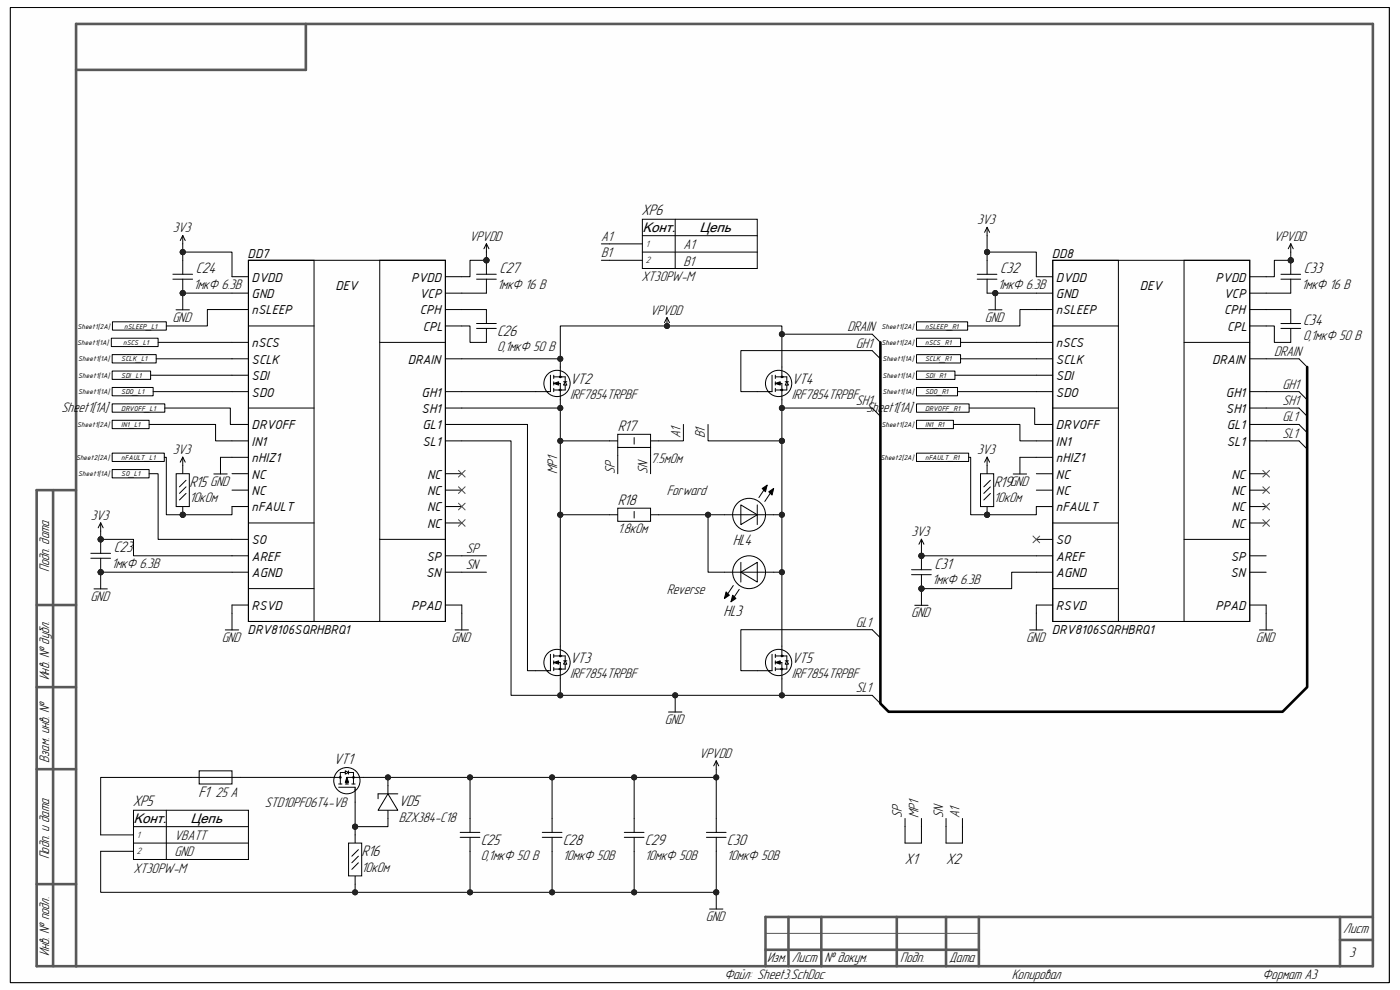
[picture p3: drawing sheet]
<svg xmlns="http://www.w3.org/2000/svg" width="297mm" height="210mm" viewBox="0 0 297 210" stroke-linecap="round" stroke-linejoin="round" font-family="sans-serif">
<path d="M2.2 1.6h292.5v206.8h-292.5z" fill-rule="evenodd" fill="#fefefe"/>
<path d="M2.2 1.6h292.5v206.8h-292.5z" fill="none" stroke="#000" stroke-width=".21"/>
<path d="M2.2 1.6h292.5v206.8h-292.5z" fill-rule="evenodd" fill="#fefefe"/>
<path d="M2.2 1.6h292.5v206.8h-292.5zM116.8 79.6v3.5h-.7M117.5 79.6v.7M117.5 79.9h1.7M117.5 81.3l1-.3v.7zM117.5 81v.7M117.5 82.4v.7M117.5 81.3h1.4v1.4h-1.4" fill="none" stroke="#000" stroke-width=".21"/>
<g fill="none" stroke="#585858" stroke-width=".55">
<path d="M64.9 5.1v9.7h-48.8M7.8 104h8.3M7.8 104v101h283.5v-199.9h-275.2v199.9M11.3 104v101M7.8 128.3h8.3M7.8 145.8h8.3M7.8 163.2h8.3M7.8 187.6h8.3M167.3 194.5v10.5M174.2 194.5v10.5M190.3 194.5v10.5M200.7 194.5v10.5"/>
<path d="M207.7 194.5v10.5M284.3 194.5v10.5M284.3 199.4h7M291.3 194.5h-128.9v10.5M162.4 201.5h45.3"/>
</g>
<path d="M162.4 198h45.3" fill="none" stroke="#585858" stroke-width=".21"/>
<path d="M117.5 81.3l1-.3v.7z" fill="#000"/>
<path d="M119.9 81l.4 .7h-.7z" fill="#fefefe"/>
<g fill="none" stroke="#000" stroke-width=".21">
<path d="M118.9 77.9v2h1v1.1M113.6 83.1h2.8M118.9 82.7v2.1M119.6 81h.7M119.9 81l.4 .7h-.7zM119.9 81.7v1h-1.4M116.8 138.8v3.5h-.7M117.5 138.8v.7M117.5 139.1h1.7M117.5 140.5l1-.3v.7zM117.5 140.5h1.4v1.4h-1.4M117.5 140.2v.7"/>
<path d="M117.5 141.6v.7"/>
<circle cx="118.9" cy="79.9" r=".17"/>
<circle cx="118.2" cy="81.3" r="2.79"/>
<circle cx="118.9" cy="82.7" r=".17"/>
</g>
<g fill="#000">
<path d="M117.5 140.5l1-.3v.7z"/>
<circle cx="118.9" cy="79.9" r=".17"/>
<circle cx="118.9" cy="82.7" r=".17"/>
</g>
<path d="M119.9 140.2l.4 .7h-.7z" fill="#fefefe"/>
<g fill="none" stroke="#000" stroke-width=".21">
<path d="M163.8 79.6v3.5h-.7M164.5 79.6v.7M164.5 79.9h1.7M164.5 81.3l1-.3v.7zM164.5 81v.7M164.5 82.4v.7M164.5 81.3h1.4v1.4h-1.4M118.9 137.1v2h1v1.1M113.6 142.3h2.8M118.9 141.9v2.1M119.6 140.2h.7M119.9 140.2l.4 .7h-.7z"/>
<path d="M119.9 140.9v1h-1.4"/>
<circle cx="118.9" cy="139.1" r=".17"/>
<circle cx="118.2" cy="140.5" r="2.79"/>
<circle cx="118.9" cy="141.9" r=".17"/>
</g>
<g fill="#000">
<path d="M164.5 81.3l1-.3v.7z"/>
<circle cx="118.9" cy="139.1" r=".17"/>
<circle cx="118.9" cy="141.9" r=".17"/>
</g>
<path d="M166.9 81l.4 .7h-.7z" fill="#fefefe"/>
<g fill="none" stroke="#000" stroke-width=".21">
<path d="M165.9 77.9v2h1v1.1M160.7 83.1h2.7M165.9 82.7v2.1M166.6 81h.7M166.9 81l.4 .7h-.7zM166.9 81.7v1h-1.4M163.8 138.8v3.5h-.7M164.5 138.8v.7M164.5 139.1h1.7M164.5 140.5l1-.3v.7zM164.5 140.5h1.4v1.4h-1.4M164.5 140.2v.7"/>
<path d="M164.5 141.6v.7"/>
<circle cx="165.9" cy="79.9" r=".17"/>
<circle cx="165.2" cy="81.3" r="2.79"/>
<circle cx="165.9" cy="82.7" r=".17"/>
</g>
<g fill="#000">
<path d="M164.5 140.5l1-.3v.7z"/>
<circle cx="165.9" cy="79.9" r=".17"/>
<circle cx="165.9" cy="82.7" r=".17"/>
</g>
<path d="M166.9 140.2l.4 .7h-.7z" fill="#fefefe"/>
<g fill="none" stroke="#000" stroke-width=".21">
<path d="M129.3 51.7h7M129.3 55.2h7M136.3 46.5h24.4v10.5h-24.4zM136.3 50h24.4M136.3 53.5h24.4M143.2 46.5v10.5M129.3 109.2h1.8M138 109.2h1.8M165.9 137.1v2h1v1.1M160.7 142.3h2.7M165.9 141.9v2.1M166.6 140.2h.7"/>
<path d="M166.9 140.2l.4 .7h-.7zM166.9 140.9v1h-1.4"/>
<circle cx="165.9" cy="139.1" r=".17"/>
<circle cx="165.2" cy="140.5" r="2.79"/>
<circle cx="165.9" cy="141.9" r=".17"/>
</g>
<g fill="#000">
<circle cx="165.9" cy="139.1" r=".17"/>
<circle cx="165.9" cy="141.9" r=".17"/>
</g>
<path d="M131.1 107.8h6.9v2.8h-6.9z" fill-rule="evenodd" fill="#fefefe"/>
<path d="M131.1 107.8h6.9v2.8h-6.9zM134.5 108.5v1.4M153.7 109.2h3.5M160.7 109.2h3.4" fill="none" stroke="#000" stroke-width=".21"/>
<path d="M157.2 107.1l3.5 2.1-3.5 2.1z" fill="#fefefe"/>
<g fill="none" stroke="#000" stroke-width=".21">
<path d="M157.2 107.1l3.5 2.1-3.5 2.1zM157.2 109.2h3.5M160.7 107.1v4.2M161.7 103.6l1-.7-.3 1.4zM162.7 102.9l-1.7 2.6M163.1 104.3l1-.7-.3 1.4zM164 103.8l-1.7 2.6M153.7 121.4h3.5M160.7 121.4h3.4"/>
<circle cx="158.9" cy="109.2" r="3.5"/>
</g>
<path d="M161.7 103.6l1-.7-.3 1.4zM163.1 104.3l1-.7-.3 1.4z" fill="#000"/>
<path d="M157.2 121.4l3.5-2.1v4.2z" fill="#fefefe"/>
<g fill="none" stroke="#000" stroke-width=".21">
<path d="M157.2 119.3v4.2M154 125.6l.7 .7-1 .7zM155.4 126.3l.7 .7-1 .7zM155.6 124.2l-1.8 2.6M156.8 125l-1.7 2.7M157.2 121.4l3.5-2.1v4.2zM157.2 121.4h3.5"/>
<circle cx="158.9" cy="121.4" r="3.5"/>
</g>
<path d="M154 125.6l.7 .7-1 .7zM155.4 126.3l.7 .7-1 .7z" fill="#000"/>
<path d="M52.7 55.2h41.8v76.6h-41.8z" fill-rule="evenodd" fill="#fefefe"/>
<g fill="none" stroke="#000" stroke-width=".21">
<path d="M49.2 58.7h3.5M52.7 55.2h41.8v76.6h-41.8zM52.7 55.2h13.9v76.6h-13.9zM80.6 55.2h13.9v76.6h-13.9zM94.5 58.7h3.5M49.2 62.2h3.5M49.2 72.6h3.5M49.2 76.1h3.5M49.2 79.6h3.5M49.2 65.7h3.5M52.7 69.1h13.9M80.6 72.6h13.9"/>
<path d="M94.5 76.1h3.5M94.5 65.7h3.5M94.5 62.2h3.5M94.5 69.2h3.5M49.2 83.1h3.5M49.2 93.5h3.5M49.2 97h3.5M49.2 90h3.5M52.7 86.6h13.9M94.5 83.1h3.5M94.5 93.5h3.5M94.5 90h3.5"/>
<path d="M94.5 86.6h3.5M129.3 93.5h1.8M138 93.5h1.8M49.2 100.5h3.5M49.2 104h3.5M49.2 107.5h3.5M49.2 114.4h3.5M49.2 117.9h3.5M52.7 110.9h13.9M80.6 114.4h13.9M94.5 100.5h3.5M94.5 104h3.5"/>
<path d="M94.5 107.5h3.5M94.5 117.9h3.5M94.5 110.9h3.5M49.2 128.3h3.5M49.2 121.4h3.5M52.7 124.9h13.9M94.5 128.3h3.5M94.5 121.4h3.5"/>
</g>
<path d="M131.1 92.1h6.9v2.8h-6.9z" fill-rule="evenodd" fill="#fefefe"/>
<path d="M131.1 92.1h6.9v2.8h-6.9zM131.1 94.9v1.8M134.5 92.8v1.4M138 94.9v1.8" fill="none" stroke="#000" stroke-width=".21"/>
<path d="M223.3 55.2h41.8v76.6h-41.8z" fill-rule="evenodd" fill="#fefefe"/>
<g fill="none" stroke="#000" stroke-width=".21">
<path d="M219.9 58.7h3.4M223.3 55.2h41.8v76.6h-41.8zM223.3 55.2h14v76.6h-14zM251.2 55.2h13.9v76.6h-13.9zM265.1 58.7h3.5M219.9 62.2h3.4M219.9 72.6h3.4M219.9 76.1h3.4M219.9 79.6h3.4M219.9 65.7h3.4M223.3 69.2h14M251.2 72.6h13.9"/>
<path d="M265.1 62.2h3.5M265.1 76.1h3.5M265.1 65.7h3.5M265.1 69.2h3.5M275.6 76.1l1.7 1.8M219.9 83.1h3.4M219.9 93.5h3.4M219.9 97h3.4M219.9 90h3.4M223.3 86.6h14M265.1 83.1h3.5M265.1 93.5h3.5"/>
<path d="M265.1 90h3.5M265.1 86.6h3.5M275.6 93.5l1.7 1.8M275.6 90l1.7 1.8M275.6 86.6l1.7 1.7M275.6 83.1l1.7 1.7M219.9 100.5h3.4M219.9 104h3.4M219.9 107.5h3.4M219.9 114.4h3.4M219.9 117.9h3.4M223.3 110.9h14"/>
<path d="M251.2 114.4h13.9M265.1 100.5h3.5M265.1 104h3.5M265.1 107.5h3.5M265.1 117.9h3.5M265.1 110.9h3.5M219.9 128.4h3.4M219.9 121.4h3.4M223.3 124.9h14M265.1 128.4h3.5M265.1 121.4h3.5M267.2 133.6h2.8"/>
<path d="M268.6 130.1v3.5M71.9 167h3.4v.7M71.9 166.3h.6M72.2 164.6v1.7M73.2 166.3h.7M73.6 164.9l.3 1.1h-.7zM73.6 164.9v1.4M74.6 166.3h.7M75 164.9v1.4"/>
</g>
<path d="M73.6 164.9l.3 1.1h-.7z" fill="#000"/>
<path d="M73.2 163.5l.7 .4-.7 .3z" fill="#fefefe"/>
<g fill="none" stroke="#000" stroke-width=".21">
<path d="M21.4 177.1h6.9M28.3 171.9h24.4v10.4h-24.4zM28.3 175.4h24.4M28.3 178.8h24.4M35.3 171.9v10.4M73.2 163.5l.7 .4-.7 .3zM73.2 163.9h-1v1h-2.1M73.6 164.9h3.5M73.9 163.5v.7M73.9 163.9h1.1v1.4M75.3 167.4v2.7M75.3 177.1v1.7"/>
<path d="M21.4 180.6h6.9M75.3 185.8v1.8"/>
<circle cx="72.2" cy="164.9" r=".17"/>
<circle cx="73.6" cy="165.6" r="2.79"/>
<circle cx="75" cy="164.9" r=".17"/>
</g>
<g fill="#000">
<circle cx="72.2" cy="164.9" r=".17"/>
<circle cx="75" cy="164.9" r=".17"/>
</g>
<path d="M73.9 178.8h2.8v7h-2.8z" fill-rule="evenodd" fill="#fefefe"/>
<path d="M73.9 178.8h2.8v7h-2.8zM82.3 166.7v1.7M82.3 171.9v1.7M76 183l-1.4 1.4M76 181.6l-1.4 1.4M76 180.2l-1.4 1.4" fill="none" stroke="#000" stroke-width=".21"/>
<path d="M82.3 168.4l2.1 3.5h-4.2z" fill="#fefefe"/>
<path d="M82.3 168.4l2.1 3.5h-4.2zM84.4 168.4h-4.2v1M150.5 192.8h2.9M152 189.3v3.5" fill="none" stroke="#000" stroke-width=".21"/>
<circle cx="151.9" cy="189.3" r=".53" fill="#262626"/>
<circle cx="151.9" cy="189.3" r=".53" fill="none" stroke="#262626" stroke-width=".21"/>
<path d="M101.1 69.7h4.2M101.1 68.6h4.2M103.2 65.7v2.9M103.2 69.7v2.9M152 161.4l-.6 1.1M152 161.4l.5 1.1M152 161.4v1.8" fill="none" stroke="#000" stroke-width=".21"/>
<circle cx="103.2" cy="55.2" r=".53" fill="#262626"/>
<circle cx="103.2" cy="55.2" r=".53" fill="none" stroke="#262626" stroke-width=".21"/>
<path d="M101.1 59.2h4.2M101.1 58.2h4.2M103.2 55.2v3M103.2 59.2v3" fill="none" stroke="#000" stroke-width=".21"/>
<circle cx="103.2" cy="55.2" r=".53" fill="#262626"/>
<circle cx="103.2" cy="55.2" r=".53" fill="none" stroke="#262626" stroke-width=".21"/>
<path d="M103.2 51.7l-.5 1.1M103.2 51.7l.5 1.1M103.2 51.7v1.8M271.7 69.7h4.2M271.7 68.6h4.2M273.8 65.7v2.9M273.8 69.7v2.9" fill="none" stroke="#000" stroke-width=".21"/>
<circle cx="273.8" cy="55.2" r=".53" fill="#262626"/>
<circle cx="273.8" cy="55.2" r=".53" fill="none" stroke="#262626" stroke-width=".21"/>
<path d="M271.7 59.2h4.2M271.7 58.2h4.2M273.8 55.2v3M273.8 59.2v3" fill="none" stroke="#000" stroke-width=".21"/>
<circle cx="273.8" cy="55.2" r=".53" fill="#262626"/>
<circle cx="273.8" cy="55.2" r=".53" fill="none" stroke="#262626" stroke-width=".21"/>
<path d="M273.8 51.7l-.5 1.1M273.8 51.7l.6 1.1M273.8 51.7v1.8M37.4 65.7h2.8M38.8 62.2v3.5M96.6 133.6h2.8M98 130.1v3.5" fill="none" stroke="#000" stroke-width=".21"/>
<circle cx="38.8" cy="62.2" r=".53" fill="#262626"/>
<circle cx="38.8" cy="62.2" r=".53" fill="none" stroke="#262626" stroke-width=".21"/>
<circle cx="38.8" cy="62.2" r=".53" fill="#262626"/>
<circle cx="38.8" cy="62.2" r=".53" fill="none" stroke="#262626" stroke-width=".21"/>
<path d="M36.7 59.2h4.2M36.7 58.2h4.2M38.8 59.2v3" fill="none" stroke="#000" stroke-width=".21"/>
<circle cx="38.8" cy="62.2" r=".53" fill="#262626"/>
<circle cx="38.8" cy="62.2" r=".53" fill="none" stroke="#262626" stroke-width=".21"/>
<path d="M38.8 50v1.7M38.8 55.2v3M38.8 50l-.6 1M38.8 50l.5 1M209.7 65.7h2.9M211.1 62.2v3.5" fill="none" stroke="#000" stroke-width=".21"/>
<circle cx="211.1" cy="62.2" r=".53" fill="#262626"/>
<circle cx="211.1" cy="62.2" r=".53" fill="none" stroke="#262626" stroke-width=".21"/>
<path d="M207.3 59.2h4.2M207.3 58.2h4.2M209.4 48.2v1.8M209.4 55.2v3M209.4 59.2v3M209.4 48.2l-.5 1.1M209.4 48.2l.5 1.1" fill="none" stroke="#000" stroke-width=".21"/>
<circle cx="21.4" cy="121.4" r=".53" fill="#262626"/>
<circle cx="21.4" cy="121.4" r=".53" fill="none" stroke="#262626" stroke-width=".21"/>
<circle cx="21.4" cy="114.4" r=".53" fill="#262626"/>
<circle cx="21.4" cy="114.4" r=".53" fill="none" stroke="#262626" stroke-width=".21"/>
<path d="M19.3 118.4h4.1M19.3 117.4h4.1M21.4 118.4v3" fill="none" stroke="#000" stroke-width=".21"/>
<circle cx="21.4" cy="121.4" r=".53" fill="#262626"/>
<circle cx="21.4" cy="121.4" r=".53" fill="none" stroke="#262626" stroke-width=".21"/>
<path d="M21.4 114.4v3" fill="none" stroke="#000" stroke-width=".21"/>
<circle cx="21.4" cy="114.4" r=".53" fill="#262626"/>
<circle cx="21.4" cy="114.4" r=".53" fill="none" stroke="#262626" stroke-width=".21"/>
<path d="M19.9 124.9h2.9M21.4 121.4v3.5" fill="none" stroke="#000" stroke-width=".21"/>
<circle cx="21.4" cy="121.4" r=".53" fill="#262626"/>
<circle cx="21.4" cy="121.4" r=".53" fill="none" stroke="#262626" stroke-width=".21"/>
<g fill="none" stroke="#000" stroke-width=".21">
<path d="M21.4 110.9l-.6 1.1M21.4 110.9l.5 1.1M21.4 110.9v1.8M97.6 177.6h4.2M97.6 176.6h4.2M99.7 173.6v3M99.7 177.6v3M115 177.6h4.2M115 176.6h4.2M117.1 173.6v3M117.1 177.6v3M132.5 177.6h4.1"/>
<path d="M132.5 176.6h4.1M134.5 173.6v3M134.5 177.6v3"/>
</g>
<circle cx="38.8" cy="109.2" r=".53" fill="#262626"/>
<circle cx="38.8" cy="109.2" r=".53" fill="none" stroke="#262626" stroke-width=".21"/>
<path d="M38.8 107.5v1.7" fill="none" stroke="#000" stroke-width=".21"/>
<circle cx="38.8" cy="109.2" r=".53" fill="#262626"/>
<circle cx="38.8" cy="109.2" r=".53" fill="none" stroke="#262626" stroke-width=".21"/>
<path d="M38.8 98.8v1.7" fill="none" stroke="#000" stroke-width=".21"/>
<path d="M37.4 100.5h2.8v7h-2.8z" fill-rule="evenodd" fill="#fefefe"/>
<path d="M185 70.9l1.8 1.7M185 74.4l1.8 1.7M38.8 97l-.6 1M38.8 97l.5 1M38.8 97v1.8M185 86.6l1.8 1.7M37.4 100.5h2.8v7h-2.8zM39.5 104.7l-1.4 1.4M39.5 103.3l-1.4 1.4M39.5 101.9l-1.4 1.4M185 133.6l1.8 1.7M185 147.5l1.8 1.7" fill="none" stroke="#000" stroke-width=".21"/>
<circle cx="195.5" cy="124.9" r=".53" fill="#262626"/>
<circle cx="195.5" cy="124.9" r=".53" fill="none" stroke="#262626" stroke-width=".21"/>
<circle cx="195.5" cy="117.9" r=".53" fill="#262626"/>
<circle cx="195.5" cy="117.9" r=".53" fill="none" stroke="#262626" stroke-width=".21"/>
<path d="M193.4 121.9h4.2M193.4 120.9h4.2M195.5 121.9v3" fill="none" stroke="#000" stroke-width=".21"/>
<circle cx="195.5" cy="124.9" r=".53" fill="#262626"/>
<circle cx="195.5" cy="124.9" r=".53" fill="none" stroke="#262626" stroke-width=".21"/>
<path d="M195.5 117.9v3" fill="none" stroke="#000" stroke-width=".21"/>
<circle cx="195.5" cy="117.9" r=".53" fill="#262626"/>
<circle cx="195.5" cy="117.9" r=".53" fill="none" stroke="#262626" stroke-width=".21"/>
<path d="M194.1 128.4h2.8M195.5 124.9v3.5" fill="none" stroke="#000" stroke-width=".21"/>
<circle cx="195.5" cy="124.9" r=".53" fill="#262626"/>
<circle cx="195.5" cy="124.9" r=".53" fill="none" stroke="#262626" stroke-width=".21"/>
<path d="M195.5 114.4l-.5 1.1M195.5 114.4l.5 1.1M195.5 114.4v1.8" fill="none" stroke="#000" stroke-width=".21"/>
<circle cx="209.4" cy="109.2" r=".53" fill="#262626"/>
<circle cx="209.4" cy="109.2" r=".53" fill="none" stroke="#262626" stroke-width=".21"/>
<path d="M209.4 107.5v1.7" fill="none" stroke="#000" stroke-width=".21"/>
<circle cx="209.4" cy="109.2" r=".53" fill="#262626"/>
<circle cx="209.4" cy="109.2" r=".53" fill="none" stroke="#262626" stroke-width=".21"/>
<path d="M209.4 98.8v1.7" fill="none" stroke="#000" stroke-width=".21"/>
<path d="M208 100.5h2.8v7h-2.8z" fill-rule="evenodd" fill="#fefefe"/>
<g fill="none" stroke="#000" stroke-width=".21">
<path d="M209.4 97l-.5 1M209.4 97l.5 1M209.4 97v1.8M208 100.5h2.8v7h-2.8zM210.1 104.7l-1.4 1.4M210.1 103.3l-1.4 1.4M210.1 101.9l-1.4 1.4M47.8 133.6h2.8M49.2 130.1v3.5M218.4 133.6h2.9M219.9 130.1v3.5M141.8 151h2.9"/>
<path d="M143.2 147.5v3.5"/>
</g>
<circle cx="143.2" cy="147.5" r=".53" fill="#262626"/>
<circle cx="143.2" cy="147.5" r=".53" fill="none" stroke="#262626" stroke-width=".21"/>
<path d="M141.5 67.4l-.5 1M141.5 67.4l.5 1M141.5 67.4v1.8" fill="none" stroke="#000" stroke-width=".21"/>
<circle cx="141.5" cy="69.2" r=".53" fill="#262626"/>
<circle cx="141.5" cy="69.2" r=".53" fill="none" stroke="#262626" stroke-width=".21"/>
<path d="M46.8 97v3.5M216.4 97v3.6M45.4 100.5h2.8M215 100.6h2.8M40.5 164.9h1.8M49.2 164.9h1.8" fill="none" stroke="#000" stroke-width=".21"/>
<path d="M42.3 163.5h6.9v2.8h-6.9z" fill-rule="evenodd" fill="#fefefe"/>
<path d="M42.3 163.5h6.9v2.8h-6.9zM42.3 164.9h6.9" fill="none" stroke="#000" stroke-width=".21"/>
<g fill="none" stroke="#4c4c4c" stroke-width=".21">
<path d="M97.3 99.8l1.4 1.4M98.7 99.8l-1.4 1.4M267.9 99.8l1.4 1.4M269.3 99.8l-1.4 1.4M97.3 110.2l1.4 1.4M97.3 106.7l1.4 1.5M97.3 103.3l1.4 1.4M98.7 110.2l-1.4 1.4M98.7 106.7l-1.4 1.5M98.7 103.3l-1.4 1.4M219.1 113.7l1.5 1.4M220.6 113.7l-1.5 1.4"/>
<path d="M267.9 110.2l1.4 1.5M267.9 106.8l1.4 1.4M267.9 103.3l1.4 1.4M269.3 110.2l-1.4 1.5M269.3 106.8l-1.4 1.4M269.3 103.3l-1.4 1.4"/>
</g>
<path d="M23.9 68.3h11.4v1.7h-11.4z" fill-rule="evenodd" fill="#fefefe"/>
<path d="M23.9 68.3h11.4v1.7h-11.4z" fill="none" stroke="#000" stroke-width=".21"/>
<path d="M23.6 71.7h9.9v1.8h-9.9z" fill-rule="evenodd" fill="#fefefe"/>
<path d="M23.6 71.7h9.9v1.8h-9.9z" fill="none" stroke="#000" stroke-width=".21"/>
<path d="M23.8 75.2h9.3v1.8h-9.3z" fill-rule="evenodd" fill="#fefefe"/>
<path d="M23.8 75.2h9.3v1.8h-9.3z" fill="none" stroke="#000" stroke-width=".21"/>
<path d="M23.8 78.7h8.2v1.8h-8.2z" fill-rule="evenodd" fill="#fefefe"/>
<path d="M23.8 78.7h8.2v1.8h-8.2z" fill="none" stroke="#000" stroke-width=".21"/>
<path d="M23.8 82.2h8.7v1.8h-8.7z" fill-rule="evenodd" fill="#fefefe"/>
<path d="M23.8 82.2h8.7v1.8h-8.7z" fill="none" stroke="#000" stroke-width=".21"/>
<path d="M23.8 85.7h11.2v1.7h-11.2z" fill-rule="evenodd" fill="#fefefe"/>
<path d="M23.8 85.7h11.2v1.7h-11.2z" fill="none" stroke="#000" stroke-width=".21"/>
<path d="M23.8 89.2h7.8v1.7h-7.8z" fill-rule="evenodd" fill="#fefefe"/>
<path d="M23.8 89.2h7.8v1.7h-7.8z" fill="none" stroke="#000" stroke-width=".21"/>
<path d="M23.8 96.1h11.1v1.8h-11.1z" fill-rule="evenodd" fill="#fefefe"/>
<path d="M23.8 96.1h11.1v1.8h-11.1z" fill="none" stroke="#000" stroke-width=".21"/>
<path d="M23.8 99.6h7.8v1.8h-7.8z" fill-rule="evenodd" fill="#fefefe"/>
<path d="M23.8 99.6h7.8v1.8h-7.8z" fill="none" stroke="#000" stroke-width=".21"/>
<path d="M194.4 68.3h10.9v1.7h-10.9z" fill-rule="evenodd" fill="#fefefe"/>
<path d="M194.4 68.3h10.9v1.7h-10.9z" fill="none" stroke="#000" stroke-width=".21"/>
<path d="M194.4 71.8h9.4v1.7h-9.4z" fill-rule="evenodd" fill="#fefefe"/>
<path d="M194.4 71.8h9.4v1.7h-9.4z" fill="none" stroke="#000" stroke-width=".21"/>
<path d="M194.4 75.2h9.4v1.8h-9.4z" fill-rule="evenodd" fill="#fefefe"/>
<path d="M194.4 75.2h9.4v1.8h-9.4z" fill="none" stroke="#000" stroke-width=".21"/>
<path d="M194.4 78.7h8.2v1.8h-8.2z" fill-rule="evenodd" fill="#fefefe"/>
<path d="M194.4 78.7h8.2v1.8h-8.2z" fill="none" stroke="#000" stroke-width=".21"/>
<path d="M194.4 82.2h8.7v1.8h-8.7z" fill-rule="evenodd" fill="#fefefe"/>
<path d="M194.4 82.2h8.7v1.8h-8.7z" fill="none" stroke="#000" stroke-width=".21"/>
<path d="M194.4 85.7h11.2v1.8h-11.2z" fill-rule="evenodd" fill="#fefefe"/>
<path d="M194.4 85.7h11.2v1.8h-11.2z" fill="none" stroke="#000" stroke-width=".21"/>
<path d="M194.4 89.2h7.9v1.7h-7.9z" fill-rule="evenodd" fill="#fefefe"/>
<path d="M194.4 89.2h7.9v1.7h-7.9z" fill="none" stroke="#000" stroke-width=".21"/>
<path d="M194.4 96.1h11.1v1.8h-11.1z" fill-rule="evenodd" fill="#fefefe"/>
<path d="M150.2 90v3.5h15.7M194.4 96.1h11.1v1.8h-11.1zM149.9 177.6h4.1M149.9 176.6h4.1M152 173.6v3M152 177.6v3M192 175.4v3.4h3.5v-3.4M200.7 175.4v3.4h3.5v-3.4" fill="none" stroke="#000" stroke-width=".21"/>
<circle cx="165.9" cy="93.5" r=".53" fill="#262626"/>
<circle cx="165.9" cy="93.5" r=".53" fill="none" stroke="#262626" stroke-width=".21"/>
<path d="M139.8 109.2h13.9" fill="none" stroke="#000" stroke-width=".21"/>
<circle cx="150.2" cy="109.2" r=".53" fill="#262626"/>
<circle cx="150.2" cy="109.2" r=".53" fill="none" stroke="#262626" stroke-width=".21"/>
<path d="M164.1 109.2h1.8" fill="none" stroke="#000" stroke-width=".21"/>
<circle cx="165.9" cy="109.2" r=".53" fill="#262626"/>
<circle cx="165.9" cy="109.2" r=".53" fill="none" stroke="#262626" stroke-width=".21"/>
<path d="M118.9 109.2h10.4" fill="none" stroke="#000" stroke-width=".21"/>
<circle cx="118.9" cy="109.2" r=".53" fill="#262626"/>
<circle cx="118.9" cy="109.2" r=".53" fill="none" stroke="#262626" stroke-width=".21"/>
<path d="M118.9 93.5h10.4" fill="none" stroke="#000" stroke-width=".21"/>
<circle cx="118.9" cy="93.5" r=".53" fill="#262626"/>
<circle cx="118.9" cy="93.5" r=".53" fill="none" stroke="#262626" stroke-width=".21"/>
<path d="M98 90h13.9v52.3h1.7M98 93.5h10.4v54h10.5v-3.5M98 83.1h15.6M131.1 96.7v3.8M138 96.7v3.8M145 90v3.5h-5.2M98 117.9h5.2M98 121.4h5.2" fill="none" stroke="#000" stroke-width=".21"/>
<circle cx="118.9" cy="147.5" r=".53" fill="#262626"/>
<circle cx="118.9" cy="147.5" r=".53" fill="none" stroke="#262626" stroke-width=".21"/>
<path d="M165.9 144v3.5h-47" fill="none" stroke="#000" stroke-width=".21"/>
<circle cx="118.9" cy="147.5" r=".53" fill="#262626"/>
<circle cx="118.9" cy="147.5" r=".53" fill="none" stroke="#262626" stroke-width=".21"/>
<circle cx="143.2" cy="147.5" r=".53" fill="#262626"/>
<circle cx="143.2" cy="147.5" r=".53" fill="none" stroke="#262626" stroke-width=".21"/>
<circle cx="165.9" cy="147.5" r=".53" fill="#262626"/>
<circle cx="165.9" cy="147.5" r=".53" fill="none" stroke="#262626" stroke-width=".21"/>
<path d="M165.9 70.9h19.1M185 74.4h-27.8v8.7h3.5M268.6 76.1h7M268.6 93.5h7M268.6 90h7M268.6 86.6h7M268.6 83.1h7M268.6 128.4v1.7" fill="none" stroke="#000" stroke-width=".21"/>
<circle cx="165.9" cy="70.9" r=".53" fill="#262626"/>
<circle cx="165.9" cy="70.9" r=".53" fill="none" stroke="#262626" stroke-width=".21"/>
<path d="M165.9 147.5h19.1" fill="none" stroke="#000" stroke-width=".21"/>
<circle cx="165.9" cy="147.5" r=".53" fill="#262626"/>
<circle cx="165.9" cy="147.5" r=".53" fill="none" stroke="#262626" stroke-width=".21"/>
<path d="M165.9 86.6h19.1M185 133.6h-27.8v8.7h3.5" fill="none" stroke="#000" stroke-width=".21"/>
<circle cx="165.9" cy="86.6" r=".53" fill="#262626"/>
<circle cx="165.9" cy="86.6" r=".53" fill="none" stroke="#262626" stroke-width=".21"/>
<path d="M75.3 170.1v5.3" fill="none" stroke="#000" stroke-width=".21"/>
<circle cx="75.3" cy="175.4" r=".53" fill="#262626"/>
<circle cx="75.3" cy="175.4" r=".53" fill="none" stroke="#262626" stroke-width=".21"/>
<path d="M82.3 173.6v1.8h-7" fill="none" stroke="#000" stroke-width=".21"/>
<circle cx="75.3" cy="175.4" r=".53" fill="#262626"/>
<circle cx="75.3" cy="175.4" r=".53" fill="none" stroke="#262626" stroke-width=".21"/>
<path d="M82.3 164.9v1.8" fill="none" stroke="#000" stroke-width=".21"/>
<circle cx="82.3" cy="164.9" r=".53" fill="#262626"/>
<circle cx="82.3" cy="164.9" r=".53" fill="none" stroke="#262626" stroke-width=".21"/>
<path d="M75.3 175.4v1.7" fill="none" stroke="#000" stroke-width=".21"/>
<circle cx="75.3" cy="175.4" r=".53" fill="#262626"/>
<circle cx="75.3" cy="175.4" r=".53" fill="none" stroke="#262626" stroke-width=".21"/>
<path d="M103.2 55.2h-3.5v3.5h-1.7M98 69.2h1.7v3.4h3.5M98 65.7h5.2M98 62.2h5.2" fill="none" stroke="#000" stroke-width=".21"/>
<circle cx="103.2" cy="55.2" r=".53" fill="#262626"/>
<circle cx="103.2" cy="55.2" r=".53" fill="none" stroke="#262626" stroke-width=".21"/>
<path d="M103.2 53.5v1.7" fill="none" stroke="#000" stroke-width=".21"/>
<circle cx="103.2" cy="55.2" r=".53" fill="#262626"/>
<circle cx="103.2" cy="55.2" r=".53" fill="none" stroke="#262626" stroke-width=".21"/>
<path d="M273.8 55.2h-3.4v3.5h-1.8M268.6 69.2h1.8v3.4h3.4M268.6 65.7h5.2M268.6 62.2h5.2" fill="none" stroke="#000" stroke-width=".21"/>
<circle cx="273.8" cy="55.2" r=".53" fill="#262626"/>
<circle cx="273.8" cy="55.2" r=".53" fill="none" stroke="#262626" stroke-width=".21"/>
<path d="M273.8 53.5v1.7" fill="none" stroke="#000" stroke-width=".21"/>
<circle cx="273.8" cy="55.2" r=".53" fill="#262626"/>
<circle cx="273.8" cy="55.2" r=".53" fill="none" stroke="#262626" stroke-width=".21"/>
<path d="M38.8 62.2h10.4M98 128.3v1.8" fill="none" stroke="#000" stroke-width=".21"/>
<circle cx="38.8" cy="62.2" r=".53" fill="#262626"/>
<circle cx="38.8" cy="62.2" r=".53" fill="none" stroke="#262626" stroke-width=".21"/>
<path d="M38.8 53.5h10.4v5.2" fill="none" stroke="#000" stroke-width=".21"/>
<circle cx="38.8" cy="53.5" r=".53" fill="#262626"/>
<circle cx="38.8" cy="53.5" r=".53" fill="none" stroke="#262626" stroke-width=".21"/>
<path d="M38.8 53.5v1.7" fill="none" stroke="#000" stroke-width=".21"/>
<circle cx="38.8" cy="53.5" r=".53" fill="#262626"/>
<circle cx="38.8" cy="53.5" r=".53" fill="none" stroke="#262626" stroke-width=".21"/>
<path d="M38.8 51.7v1.8" fill="none" stroke="#000" stroke-width=".21"/>
<circle cx="38.8" cy="53.5" r=".53" fill="#262626"/>
<circle cx="38.8" cy="53.5" r=".53" fill="none" stroke="#262626" stroke-width=".21"/>
<path d="M211.1 62.2h8.8" fill="none" stroke="#000" stroke-width=".21"/>
<circle cx="211.1" cy="62.2" r=".53" fill="#262626"/>
<circle cx="211.1" cy="62.2" r=".53" fill="none" stroke="#262626" stroke-width=".21"/>
<path d="M209.4 53.5h10.5v5.2" fill="none" stroke="#000" stroke-width=".21"/>
<circle cx="209.4" cy="53.5" r=".53" fill="#262626"/>
<circle cx="209.4" cy="53.5" r=".53" fill="none" stroke="#262626" stroke-width=".21"/>
<path d="M209.4 53.5v1.7" fill="none" stroke="#000" stroke-width=".21"/>
<circle cx="209.4" cy="53.5" r=".53" fill="#262626"/>
<circle cx="209.4" cy="53.5" r=".53" fill="none" stroke="#262626" stroke-width=".21"/>
<path d="M209.4 50v3.5" fill="none" stroke="#000" stroke-width=".21"/>
<circle cx="209.4" cy="53.5" r=".53" fill="#262626"/>
<circle cx="209.4" cy="53.5" r=".53" fill="none" stroke="#262626" stroke-width=".21"/>
<path d="M21.4 112.7v1.7" fill="none" stroke="#000" stroke-width=".21"/>
<circle cx="21.4" cy="114.4" r=".53" fill="#262626"/>
<circle cx="21.4" cy="114.4" r=".53" fill="none" stroke="#262626" stroke-width=".21"/>
<path d="M118.9 109.2v27.9" fill="none" stroke="#000" stroke-width=".21"/>
<circle cx="118.9" cy="109.2" r=".53" fill="#262626"/>
<circle cx="118.9" cy="109.2" r=".53" fill="none" stroke="#262626" stroke-width=".21"/>
<path d="M118.9 84.8v24.4" fill="none" stroke="#000" stroke-width=".21"/>
<circle cx="118.9" cy="86.6" r=".53" fill="#262626"/>
<circle cx="118.9" cy="86.6" r=".53" fill="none" stroke="#262626" stroke-width=".21"/>
<circle cx="118.9" cy="93.5" r=".53" fill="#262626"/>
<circle cx="118.9" cy="93.5" r=".53" fill="none" stroke="#262626" stroke-width=".21"/>
<circle cx="118.9" cy="109.2" r=".53" fill="#262626"/>
<circle cx="118.9" cy="109.2" r=".53" fill="none" stroke="#262626" stroke-width=".21"/>
<path d="M165.9 93.5v43.6" fill="none" stroke="#000" stroke-width=".21"/>
<circle cx="165.9" cy="121.4" r=".53" fill="#262626"/>
<circle cx="165.9" cy="121.4" r=".53" fill="none" stroke="#262626" stroke-width=".21"/>
<circle cx="165.9" cy="109.2" r=".53" fill="#262626"/>
<circle cx="165.9" cy="109.2" r=".53" fill="none" stroke="#262626" stroke-width=".21"/>
<circle cx="165.9" cy="93.5" r=".53" fill="#262626"/>
<circle cx="165.9" cy="93.5" r=".53" fill="none" stroke="#262626" stroke-width=".21"/>
<path d="M99.7 164.9v8.7" fill="none" stroke="#000" stroke-width=".21"/>
<circle cx="99.7" cy="164.9" r=".53" fill="#262626"/>
<circle cx="99.7" cy="164.9" r=".53" fill="none" stroke="#262626" stroke-width=".21"/>
<path d="M75.3 187.6v1.7" fill="none" stroke="#000" stroke-width=".21"/>
<circle cx="75.3" cy="189.3" r=".53" fill="#262626"/>
<circle cx="75.3" cy="189.3" r=".53" fill="none" stroke="#262626" stroke-width=".21"/>
<path d="M99.7 180.6v8.7" fill="none" stroke="#000" stroke-width=".21"/>
<circle cx="99.7" cy="189.3" r=".53" fill="#262626"/>
<circle cx="99.7" cy="189.3" r=".53" fill="none" stroke="#262626" stroke-width=".21"/>
<path d="M117.1 180.6v8.7" fill="none" stroke="#000" stroke-width=".21"/>
<circle cx="117.1" cy="189.3" r=".53" fill="#262626"/>
<circle cx="117.1" cy="189.3" r=".53" fill="none" stroke="#262626" stroke-width=".21"/>
<path d="M117.1 164.9v8.7" fill="none" stroke="#000" stroke-width=".21"/>
<circle cx="117.1" cy="164.9" r=".53" fill="#262626"/>
<circle cx="117.1" cy="164.9" r=".53" fill="none" stroke="#262626" stroke-width=".21"/>
<path d="M134.5 164.9v8.7" fill="none" stroke="#000" stroke-width=".21"/>
<circle cx="134.5" cy="164.9" r=".53" fill="#262626"/>
<circle cx="134.5" cy="164.9" r=".53" fill="none" stroke="#262626" stroke-width=".21"/>
<path d="M49.2 107.5v1.7h-10.4" fill="none" stroke="#000" stroke-width=".21"/>
<circle cx="38.8" cy="109.2" r=".53" fill="#262626"/>
<circle cx="38.8" cy="109.2" r=".53" fill="none" stroke="#262626" stroke-width=".21"/>
<path d="M21.4 121.4h27.8" fill="none" stroke="#000" stroke-width=".21"/>
<circle cx="21.4" cy="121.4" r=".53" fill="#262626"/>
<circle cx="21.4" cy="121.4" r=".53" fill="none" stroke="#262626" stroke-width=".21"/>
<path d="M21.4 114.4h6.9v3.5h20.9" fill="none" stroke="#000" stroke-width=".21"/>
<circle cx="21.4" cy="114.4" r=".53" fill="#262626"/>
<circle cx="21.4" cy="114.4" r=".53" fill="none" stroke="#262626" stroke-width=".21"/>
<path d="M195.5 116.2v1.7" fill="none" stroke="#000" stroke-width=".21"/>
<circle cx="195.5" cy="117.9" r=".53" fill="#262626"/>
<circle cx="195.5" cy="117.9" r=".53" fill="none" stroke="#262626" stroke-width=".21"/>
<path d="M165.9 84.8v8.7" fill="none" stroke="#000" stroke-width=".21"/>
<circle cx="165.9" cy="93.5" r=".53" fill="#262626"/>
<circle cx="165.9" cy="93.5" r=".53" fill="none" stroke="#262626" stroke-width=".21"/>
<circle cx="165.9" cy="86.6" r=".53" fill="#262626"/>
<circle cx="165.9" cy="86.6" r=".53" fill="none" stroke="#262626" stroke-width=".21"/>
<path d="M209.4 62.2h1.7M49.2 128.3v1.8M219.9 128.4v1.7" fill="none" stroke="#000" stroke-width=".21"/>
<circle cx="211.1" cy="62.2" r=".53" fill="#262626"/>
<circle cx="211.1" cy="62.2" r=".53" fill="none" stroke="#262626" stroke-width=".21"/>
<path d="M46.8 97h2.4M195.5 117.9h24.4" fill="none" stroke="#000" stroke-width=".21"/>
<circle cx="195.5" cy="117.9" r=".53" fill="#262626"/>
<circle cx="195.5" cy="117.9" r=".53" fill="none" stroke="#262626" stroke-width=".21"/>
<path d="M219.9 121.4h-5.3v3.5h-19.1" fill="none" stroke="#000" stroke-width=".21"/>
<circle cx="195.5" cy="124.9" r=".53" fill="#262626"/>
<circle cx="195.5" cy="124.9" r=".53" fill="none" stroke="#262626" stroke-width=".21"/>
<path d="M219.9 107.5v1.7h-10.5" fill="none" stroke="#000" stroke-width=".21"/>
<circle cx="209.4" cy="109.2" r=".53" fill="#262626"/>
<circle cx="209.4" cy="109.2" r=".53" fill="none" stroke="#262626" stroke-width=".21"/>
<path d="M118.9 77.9v-8.7h47v8.7M216.4 97h3.5M40.5 164.9h-19.1v12.2M51 164.9h19.1" fill="none" stroke="#000" stroke-width=".21"/>
<circle cx="165.9" cy="70.9" r=".53" fill="#262626"/>
<circle cx="165.9" cy="70.9" r=".53" fill="none" stroke="#262626" stroke-width=".21"/>
<circle cx="141.5" cy="69.2" r=".53" fill="#262626"/>
<circle cx="141.5" cy="69.2" r=".53" fill="none" stroke="#262626" stroke-width=".21"/>
<circle cx="118.9" cy="76.1" r=".53" fill="#262626"/>
<circle cx="118.9" cy="76.1" r=".53" fill="none" stroke="#262626" stroke-width=".21"/>
<path d="M32 79.6h17.2M33.1 76.1h16.1M33.5 72.6h15.7M49.2 65.7h-5.2v3.4h-8.7M31.6 90h14.1v3.5h3.5M32.5 83.1h16.7M34.9 97h.4v12.2h3.5M35 86.6h13.9v3.4h.3" fill="none" stroke="#000" stroke-width=".21"/>
<circle cx="38.8" cy="109.2" r=".53" fill="#262626"/>
<circle cx="38.8" cy="109.2" r=".53" fill="none" stroke="#262626" stroke-width=".21"/>
<path d="M202.6 79.6h17.3M203.8 72.6h16.1M203.8 76.1h16.1M202.3 90h14.1v3.5h3.5M203.1 83.1h16.8M205.5 97h.4v12.2h3.5M205.6 86.6h13.9v3.4h.4M31.6 100.5h1.9v13.9h15.7" fill="none" stroke="#000" stroke-width=".21"/>
<circle cx="209.4" cy="109.2" r=".53" fill="#262626"/>
<circle cx="209.4" cy="109.2" r=".53" fill="none" stroke="#262626" stroke-width=".21"/>
<path d="M219.9 65.7h-3.5v3.5h-11.1M98 86.6h20.9" fill="none" stroke="#000" stroke-width=".21"/>
<circle cx="118.9" cy="86.6" r=".53" fill="#262626"/>
<circle cx="118.9" cy="86.6" r=".53" fill="none" stroke="#262626" stroke-width=".21"/>
<path d="M98 76.1h20.9" fill="none" stroke="#000" stroke-width=".21"/>
<circle cx="118.9" cy="76.1" r=".53" fill="#262626"/>
<circle cx="118.9" cy="76.1" r=".53" fill="none" stroke="#262626" stroke-width=".21"/>
<path d="M152 180.6v8.7" fill="none" stroke="#000" stroke-width=".21"/>
<circle cx="151.9" cy="189.3" r=".53" fill="#262626"/>
<circle cx="151.9" cy="189.3" r=".53" fill="none" stroke="#262626" stroke-width=".21"/>
<path d="M77.1 164.9h74.9" fill="none" stroke="#000" stroke-width=".21"/>
<circle cx="82.3" cy="164.9" r=".53" fill="#262626"/>
<circle cx="82.3" cy="164.9" r=".53" fill="none" stroke="#262626" stroke-width=".21"/>
<circle cx="99.7" cy="164.9" r=".53" fill="#262626"/>
<circle cx="99.7" cy="164.9" r=".53" fill="none" stroke="#262626" stroke-width=".21"/>
<circle cx="117.1" cy="164.9" r=".53" fill="#262626"/>
<circle cx="117.1" cy="164.9" r=".53" fill="none" stroke="#262626" stroke-width=".21"/>
<circle cx="134.5" cy="164.9" r=".53" fill="#262626"/>
<circle cx="134.5" cy="164.9" r=".53" fill="none" stroke="#262626" stroke-width=".21"/>
<circle cx="151.9" cy="164.9" r=".53" fill="#262626"/>
<circle cx="151.9" cy="164.9" r=".53" fill="none" stroke="#262626" stroke-width=".21"/>
<path d="M152 163.2v10.4" fill="none" stroke="#000" stroke-width=".21"/>
<circle cx="151.9" cy="164.9" r=".53" fill="#262626"/>
<circle cx="151.9" cy="164.9" r=".53" fill="none" stroke="#262626" stroke-width=".21"/>
<path d="M21.4 180.6v8.7h130.6" fill="none" stroke="#000" stroke-width=".21"/>
<circle cx="75.3" cy="189.3" r=".53" fill="#262626"/>
<circle cx="75.3" cy="189.3" r=".53" fill="none" stroke="#262626" stroke-width=".21"/>
<circle cx="99.7" cy="189.3" r=".53" fill="#262626"/>
<circle cx="99.7" cy="189.3" r=".53" fill="none" stroke="#262626" stroke-width=".21"/>
<circle cx="117.1" cy="189.3" r=".53" fill="#262626"/>
<circle cx="117.1" cy="189.3" r=".53" fill="none" stroke="#262626" stroke-width=".21"/>
<circle cx="134.5" cy="189.3" r=".53" fill="#262626"/>
<circle cx="134.5" cy="189.3" r=".53" fill="none" stroke="#262626" stroke-width=".21"/>
<circle cx="151.9" cy="189.3" r=".53" fill="#262626"/>
<circle cx="151.9" cy="189.3" r=".53" fill="none" stroke="#262626" stroke-width=".21"/>
<path d="M134.5 180.6v8.7" fill="none" stroke="#000" stroke-width=".21"/>
<circle cx="134.5" cy="189.3" r=".53" fill="#262626"/>
<circle cx="134.5" cy="189.3" r=".53" fill="none" stroke="#262626" stroke-width=".21"/>
<path d="M127.6 55.2h1.7M127.6 51.7h1.7M150.2 109.2v12.2h3.5M192 173.6v1.8M195.5 173.6v1.8M200.7 173.6v1.8M204.2 173.6v1.8" fill="none" stroke="#000" stroke-width=".21"/>
<path d="M186.8 72.6v76.6l1.7 1.8h83.6l5.2-5.2v-67.9" fill="none" stroke="#000" stroke-width=".55"/>
<circle cx="150.2" cy="109.2" r=".53" fill="#262626"/>
<circle cx="150.2" cy="109.2" r=".53" fill="none" stroke="#262626" stroke-width=".21"/>
<path d="M164.1 121.4h1.8" fill="none" stroke="#000" stroke-width=".21"/>
<circle cx="165.9" cy="121.4" r=".53" fill="#262626"/>
<circle cx="165.9" cy="121.4" r=".53" fill="none" stroke="#262626" stroke-width=".21"/>
<g font-size="3.4">
<text x="136.1" y="45.6">XP6</text>
<text x="41.6" y="58">C24</text>
<text x="106" y="58">C27</text>
<text x="212.2" y="58">C32</text>
<text x="276.6" y="58">C33</text>
<text x="105.5" y="71.3">C26</text>
<text x="276.4" y="69">C34</text>
<text x="120.9" y="81.4">VT2</text>
<text x="168" y="81.4">VT4</text>
<text x="131.1" y="91.4">R17</text>
<text x="40.2" y="103.3">R15 GND</text>
<text x="131.1" y="107.1">R18</text>
<text x="210.8" y="103.3">R19GND</text>
<text x="24.1" y="117.2">C23</text>
<text x="155.4" y="115.5">HL4</text>
<text x="198.2" y="120.7">C31</text>
<text x="153.5" y="130.7">HL3</text>
<text x="120.9" y="140.6">VT3</text>
<text x="168" y="140.6">VT5</text>
<text x="70.8" y="162.1">VT1</text>
<text x="28.2" y="171">XP5</text>
<text x="42.1" y="169.1">F1</text>
<text x="84.6" y="171.1">VD5</text>
<text x="102" y="179.2">C25</text>
<text x="119.4" y="179.2">C28</text>
<text x="136.8" y="179.2">C29</text>
<text x="154.2" y="179.2">C30</text>
<text x="76.7" y="181.7">R16</text>
<text x="192" y="183.3">X1</text>
<text x="200.7" y="183.3">X2</text>
</g>
<g font-size="3.1">
<text x="207.3" y="47.6">3V3</text>
<text x="36.7" y="49.3">3V3</text>
<text x="99.6" y="51.1">VPVDD</text>
<text x="127.6" y="51.1">A1</text>
<text x="145" y="52.8">A1</text>
<text x="270.3" y="51.1">VPVDD</text>
<text x="127.6" y="54.6">B1</text>
<text x="136.1" y="59.7">XT30PW-M</text>
<text x="145" y="56.3">B1</text>
<text x="41" y="61.2">1мкФ 6.3В</text>
<text x="105.5" y="61.2">1мкФ 16 В</text>
<text x="211.7" y="61.2">1мкФ 6.3В</text>
<text x="276.1" y="61.2">1мкФ 16 В</text>
<text x="36.6" y="68.3">GND</text>
<text x="137.9" y="66.8">VPVDD</text>
<text x="179.8" y="70.3">DRAIN</text>
<text x="209" y="68.3">GND</text>
<text x="105.5" y="74.5">0,1мкФ 50 В</text>
<text x="181.6" y="73.7">GH1</text>
<text x="270.3" y="75.5">DRAIN</text>
<text x="276.4" y="72.2">0,1мкФ 50 В</text>
<text x="272.1" y="82.4">GH1</text>
<text x="13.1" y="87.5">Sheet1[1A]</text>
<text x="120.9" y="84.6">IRF7854TRPBF</text>
<text x="168" y="84.6">IRF7854TRPBF</text>
<text x="181.6" y="85.9">SH1</text>
<text x="183.7" y="87.5">Sheet1[1A]</text>
<text x="272.1" y="85.9">SH1</text>
<text x="272.1" y="89.4">GL1</text>
<text x="144.4" y="93" transform="rotate(-90 144.4 93)">A1</text>
<text x="149.6" y="93" transform="rotate(-90 149.6 93)">B1</text>
<text x="272.1" y="92.9">SL1</text>
<text x="36.7" y="96.4">3V3</text>
<text x="118.2" y="100.5" transform="rotate(-90 118.2 100.5)">MP1</text>
<text x="130.4" y="100.5" transform="rotate(-90 130.4 100.5)">SP</text>
<text x="137.4" y="100.5" transform="rotate(-90 137.4 100.5)">SN</text>
<text x="138" y="98.1">7.5мОм</text>
<text x="207.3" y="96.4">3V3</text>
<text x="40.2" y="106.6">10кОм</text>
<text x="141.5" y="105.1">Forward</text>
<text x="210.8" y="106.6">10кОм</text>
<text x="19.3" y="110.3">3V3</text>
<text x="131.1" y="113.2">1.8кОм</text>
<text x="193.4" y="113.7">3V3</text>
<text x="98.9" y="117.3">SP</text>
<text x="10.5" y="121.4" transform="rotate(-90 10.5 121.4)">Подп. дата</text>
<text x="23.6" y="120.4">1мкФ 6.3В</text>
<text x="98.8" y="120.7">SN</text>
<text x="141.5" y="126">Reverse</text>
<text x="197.7" y="123.9">1мкФ 6.3В</text>
<text x="19.2" y="127.5">GND</text>
<text x="193.3" y="130.9">GND</text>
<text x="47" y="136.2">GND</text>
<text x="95.8" y="136.2">GND</text>
<text x="181.6" y="132.9">GL1</text>
<text x="217.7" y="136.2">GND</text>
<text x="266.4" y="136.2">GND</text>
<text x="120.9" y="143.8">IRF7854TRPBF</text>
<text x="168" y="143.8">IRF7854TRPBF</text>
<text x="10.5" y="144.4" transform="rotate(-90 10.5 144.4)">Инв. № дубл.</text>
<text x="181.6" y="146.9">SL1</text>
<text x="141.1" y="153.6">GND</text>
<text x="10.5" y="161.8" transform="rotate(-90 10.5 161.8)">Взам. инв. №</text>
<text x="148.3" y="160.8">VPVDD</text>
<text x="45.7" y="169.2">25 А</text>
<text x="56.2" y="171.2">STD10PF06T4-VB</text>
<text x="191.3" y="173.6" transform="rotate(-90 191.3 173.6)">SP</text>
<text x="194.9" y="173.6" transform="rotate(-90 194.9 173.6)">MP1</text>
<text x="200.1" y="173.6" transform="rotate(-90 200.1 173.6)">SN</text>
<text x="203.5" y="173.6" transform="rotate(-90 203.5 173.6)">A1</text>
<text x="37" y="178.2">VBATT</text>
<text x="84.6" y="174.3">BZX384-C18</text>
<text x="10.5" y="182.3" transform="rotate(-90 10.5 182.3)">Подп. и дата</text>
<text x="28.3" y="185.2">XT30PW-M</text>
<text x="37" y="181.7">GND</text>
<text x="76.7" y="185">10кОм</text>
<text x="102" y="182.5">0,1мкФ 50 В</text>
<text x="119.4" y="182.5">10мкФ 50В</text>
<text x="136.8" y="182.5">10мкФ 50В</text>
<text x="154.2" y="182.5">10мкФ 50В</text>
<text x="149.8" y="195.4">GND</text>
<text x="285" y="197.9">Лист</text>
<text x="10.5" y="202.9" transform="rotate(-90 10.5 202.9)">Инв. № подл.</text>
<text x="286.2" y="203.1">3</text>
<text x="153.7" y="207.6">Файл: Sheet3.SchDoc</text>
<text x="162.7" y="204.2">Изм.</text>
<text x="168" y="204.2">Лист № докум.</text>
<text x="191" y="204.2">Подп.</text>
<text x="201.4" y="204.2">Дата</text>
<text x="214.6" y="207.6">Копировал</text>
<text x="267.8" y="207.6">Формат А3</text>
</g>
<g font-size="3">
<text x="136.3" y="49.3">Конт.</text>
<text x="148.4" y="49.3">Цепь</text>
<text x="28.3" y="174.6">Конт.</text>
<text x="40.4" y="174.6">Цепь</text>
</g>
<g font-size="2.6">
<text x="52.5" y="54.7">DD7</text>
<text x="53.4" y="59.7">DVDD</text>
<text x="87.2" y="59.7">PVDD</text>
<text x="223.1" y="54.7">DD8</text>
<text x="224" y="59.7">DVDD</text>
<text x="257.9" y="59.7">PVDD</text>
<text x="53.4" y="63.2">GND</text>
<text x="71.2" y="61.4">DEV</text>
<text x="89" y="63.2">VCP</text>
<text x="224" y="63.2">GND</text>
<text x="241.8" y="61.4">DEV</text>
<text x="259.6" y="63.2">VCP</text>
<text x="53.4" y="66.7">nSLEEP</text>
<text x="89.1" y="66.7">CPH</text>
<text x="89.7" y="70.2">CPL</text>
<text x="224" y="66.7">nSLEEP</text>
<text x="259.7" y="66.7">CPH</text>
<text x="260.3" y="70.2">CPL</text>
<text x="53.4" y="73.7">nSCS</text>
<text x="53.4" y="77.1">SCLK</text>
<text x="86.5" y="77.1">DRAIN</text>
<text x="224" y="73.7">nSCS</text>
<text x="224" y="77.1">SCLK</text>
<text x="257.2" y="77.1">DRAIN</text>
<text x="53.4" y="80.6">SDI</text>
<text x="224" y="80.6">SDI</text>
<text x="53.4" y="84.1">SDO</text>
<text x="89.5" y="84.1">GH1</text>
<text x="89.5" y="87.6">SH1</text>
<text x="224" y="84.1">SDO</text>
<text x="260.1" y="84.1">GH1</text>
<text x="260.1" y="87.6">SH1</text>
<text x="53.4" y="94.6">IN1</text>
<text x="53.4" y="91.1">DRVOFF</text>
<text x="89.6" y="91.1">GL1</text>
<text x="89.6" y="94.6">SL1</text>
<text x="224" y="94.6">IN1</text>
<text x="224" y="91.1">DRVOFF</text>
<text x="260.3" y="91.1">GL1</text>
<text x="260.3" y="94.6">SL1</text>
<text x="53.4" y="98">nHIZ1</text>
<text x="53.4" y="101.5">NC</text>
<text x="90.6" y="101.5">NC</text>
<text x="224" y="98">nHIZ1</text>
<text x="224" y="101.5">NC</text>
<text x="261.2" y="101.5">NC</text>
<text x="53.4" y="105">NC</text>
<text x="90.6" y="105">NC</text>
<text x="224" y="105">NC</text>
<text x="261.2" y="105">NC</text>
<text x="53.4" y="108.5">nFAULT</text>
<text x="90.6" y="112">NC</text>
<text x="90.6" y="108.5">NC</text>
<text x="224" y="108.5">nFAULT</text>
<text x="261.2" y="112">NC</text>
<text x="261.2" y="108.5">NC</text>
<text x="53.4" y="115.4">SO</text>
<text x="53.4" y="118.9">AREF</text>
<text x="90.5" y="118.9">SP</text>
<text x="224" y="115.4">SO</text>
<text x="224" y="118.9">AREF</text>
<text x="261.2" y="118.9">SP</text>
<text x="53.4" y="122.4">AGND</text>
<text x="90.4" y="122.4">SN</text>
<text x="224" y="122.4">AGND</text>
<text x="261.1" y="122.4">SN</text>
<text x="53.4" y="129.4">RSVD</text>
<text x="87.2" y="129.4">PPAD</text>
<text x="224" y="129.4">RSVD</text>
<text x="257.9" y="129.4">PPAD</text>
<text x="52.5" y="134.5">DRV8106SQRHBRQ1</text>
<text x="223.1" y="134.5">DRV8106SQRHBRQ1</text>
</g>
<g font-size="2.1">
<text x="137" y="52.4">1</text>
<text x="137" y="55.8">2</text>
<text x="29" y="177.8">1</text>
<text x="29" y="181.2">2</text>
</g>
<g font-size="1.4">
<text x="16.4" y="69.7">Sheet1[2A]</text>
<text x="26.4" y="69.7">nSLEEP_L1</text>
<text x="187" y="69.7">Sheet1[2A]</text>
<text x="196.3" y="69.7">nSLEEP_R1</text>
<text x="16.4" y="73.2">Sheet1[1A]</text>
<text x="16.6" y="76.7">Sheet1[1A]</text>
<text x="25.7" y="76.7">SCLK_L1</text>
<text x="26.1" y="73.2">nSCS_L1</text>
<text x="187" y="73.2">Sheet1[2A]</text>
<text x="187.2" y="76.7">Sheet1[1A]</text>
<text x="196.3" y="73.2">nSCS_R1</text>
<text x="196.3" y="76.7">SCLK_R1</text>
<text x="16.6" y="80.2">Sheet1[1A]</text>
<text x="16.6" y="83.7">Sheet1[1A]</text>
<text x="25.7" y="80.2">SDI_L1</text>
<text x="25.7" y="83.7">SDO_L1</text>
<text x="187.2" y="80.2">Sheet1[1A]</text>
<text x="187.2" y="83.7">Sheet1[1A]</text>
<text x="196.3" y="80.2">SDI_R1</text>
<text x="196.3" y="83.7">SDO_R1</text>
<text x="25.7" y="87.1">DRVOFF_L1</text>
<text x="196.3" y="87.1">DRVOFF_R1</text>
<text x="16.4" y="90.6">Sheet1[2A]</text>
<text x="25.7" y="90.6">IN1_L1</text>
<text x="187" y="90.6">Sheet1[2A]</text>
<text x="196.3" y="90.6">IN1_R1</text>
<text x="16.1" y="97.6">Sheet2[2A]</text>
<text x="16.6" y="101">Sheet1[1A]</text>
<text x="25.7" y="97.6">nFAULT_L1</text>
<text x="25.7" y="101">SO_L1</text>
<text x="186.8" y="97.6">Sheet2[2A]</text>
<text x="196.3" y="97.6">nFAULT_R1</text>
</g>
<text font-size=".3" fill="#585858" x="10.9" y="205.1">ALTIUM GOSTBOM2.0 KEV</text>
</svg>
